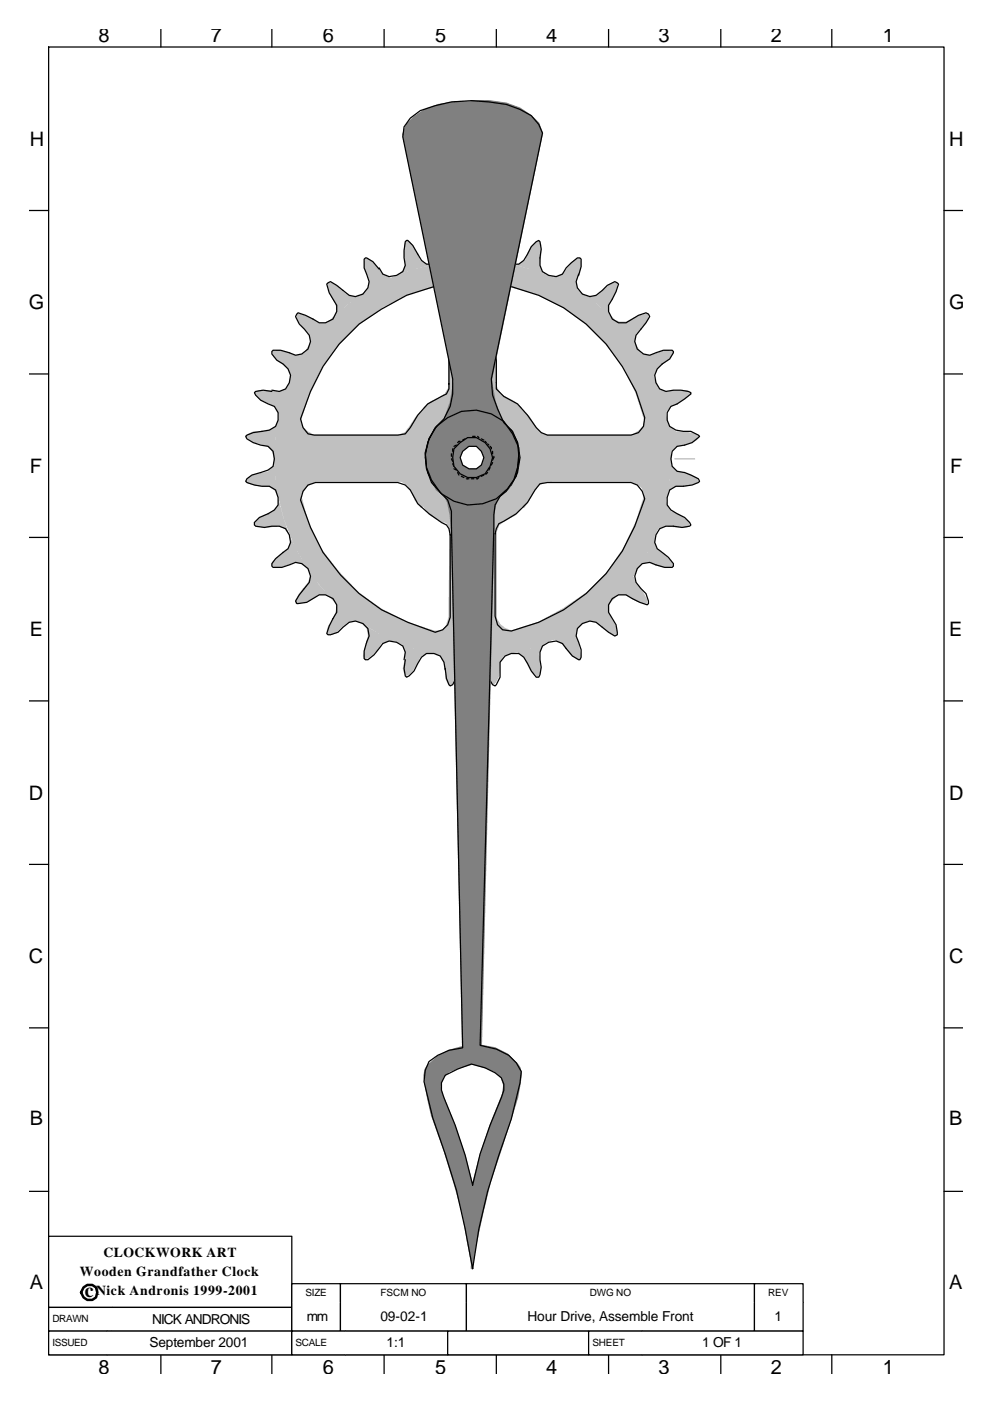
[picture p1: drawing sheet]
<svg xmlns="http://www.w3.org/2000/svg" width="210mm" height="297mm" viewBox="0 0 210 297" stroke-linecap="round" stroke-linejoin="round" font-family="sans-serif">
<g fill="none" stroke="#000" stroke-width=".26">
<path d="M10.3 10h190v277.2h-190zM34.1 6.2v3.8M57.7 6.2v3.8M81.5 6.2v3.8M105.3 6.2v3.8M129.1 6.2v3.8M152.9 6.2v3.8M176.5 6.2v3.8M6.3 44.6h4M200.3 44.6h4M6.3 79.3h4M200.3 79.3h4"/>
<path d="M6.3 113.9h4M200.3 113.9h4M6.3 148.6h4M200.3 148.6h4M6.3 183.3h4M200.3 183.3h4M6.3 217.9h4M200.3 217.9h4M6.3 252.6h4M200.3 252.6h4M34.1 287.2v4.1M57.7 287.2v4.1"/>
<path d="M81.5 287.2v4.1M105.3 287.2v4.1M129.1 287.2v4.1M152.9 287.2v4.1M176.5 287.2v4.1"/>
</g>
<path d="M10.3 262.1h51.6v15.1h-51.6z" fill-rule="evenodd" fill="#fff" stroke="#000" stroke-width=".26"/>
<path d="M61.9 272.2h10.3v3.9h-10.3z" fill-rule="evenodd" fill="#fff"/>
<path d="M61.9 276.1v-3.9h10.3v3.9" fill="none" stroke="#000" stroke-width=".26"/>
<path d="M72.2 272.2h26.8v3.9h-26.8z" fill-rule="evenodd" fill="#fff"/>
<path d="M72.2 276.1v-3.9h26.8v3.9" fill="none" stroke="#000" stroke-width=".26"/>
<path d="M99 272.2h61.1v3.9h-61.1z" fill-rule="evenodd" fill="#fff"/>
<path d="M99 276.1v-3.9h61.1v3.9" fill="none" stroke="#000" stroke-width=".26"/>
<path d="M160.1 272.2h10.3v3.9h-10.3z" fill-rule="evenodd" fill="#fff"/>
<path d="M160.1 276.1v-3.9h10.3v3.9" fill="none" stroke="#000" stroke-width=".26"/>
<path d="M10.3 277.2h13.5v5h-13.5z" fill-rule="evenodd" fill="#fff"/>
<path d="M23.8 277.2h-13.5v5h13.5" fill="none" stroke="#000" stroke-width=".26"/>
<path d="M23.8 277.2h38.1v5h-38.1z" fill-rule="evenodd" fill="#fff"/>
<path d="M23.8 277.2h38.1v5h-38.1" fill="none" stroke="#000" stroke-width=".26"/>
<path d="M61.9 276.1h10.3v6.1h-10.3z" fill-rule="evenodd" fill="#fff"/>
<path d="M61.9 276.1v6.1h10.3v-6.1" fill="none" stroke="#000" stroke-width=".26"/>
<path d="M72.2 276.1h26.8v6.1h-26.8z" fill-rule="evenodd" fill="#fff"/>
<path d="M72.2 276.1v6.1h26.8v-6.1" fill="none" stroke="#000" stroke-width=".26"/>
<path d="M99 276.1h61.1v6.1h-61.1z" fill-rule="evenodd" fill="#fff"/>
<path d="M99 276.1v6.1h61.1v-6.1" fill="none" stroke="#000" stroke-width=".26"/>
<path d="M160.1 276.1h10.3v6.1h-10.3z" fill-rule="evenodd" fill="#fff"/>
<path d="M160.1 276.1v6.1h10.3v-6.1" fill="none" stroke="#000" stroke-width=".26"/>
<path d="M10.3 282.2h12.5v5h-12.5z" fill-rule="evenodd" fill="#fff"/>
<path d="M22.8 282.2h-12.5v5h12.5" fill="none" stroke="#000" stroke-width=".26"/>
<path d="M22.8 282.2h39.1v5h-39.1z" fill-rule="evenodd" fill="#fff"/>
<path d="M22.8 282.2h39.1v5h-39.1" fill="none" stroke="#000" stroke-width=".26"/>
<path d="M61.9 282.2h11.4v5h-11.4z" fill-rule="evenodd" fill="#fff"/>
<path d="M73.3 282.2h-11.4v5h11.4" fill="none" stroke="#000" stroke-width=".26"/>
<path d="M73.3 282.2h21.7v5h-21.7z" fill-rule="evenodd" fill="#fff"/>
<path d="M73.3 282.2h21.7v5h-21.7" fill="none" stroke="#000" stroke-width=".26"/>
<path d="M95 282.2h29.9v5h-29.9z" fill-rule="evenodd" fill="#fff" stroke="#000" stroke-width=".26"/>
<path d="M124.9 282.2h11.4v5h-11.4z" fill-rule="evenodd" fill="#fff"/>
<path d="M136.3 282.2h-11.4v5h11.4" fill="none" stroke="#000" stroke-width=".26"/>
<path d="M136.3 282.2h34.1v5h-34.1z" fill-rule="evenodd" fill="#fff"/>
<path d="M136.3 282.2h34.1v5h-34.1" fill="none" stroke="#000" stroke-width=".26"/>
<g fill="#c0c0c0" stroke="#c0c0c0" stroke-width=".26">
<path d="M58.2 97h41h-3.2l-6.6 10.6-1.3-1.6-.8-1.8-.8-1.4-1.3-.8h-18.3l-1.8 1.1-1.3 1.9 1.6 5.8 2.6 5.5 3.7 4.8a37.4 37.4 0 0 0 20.4 12.7h1.6l1-1.1 .5-1.8 .3-18-.3-1.3-.5-.8-1-.3-2.4-1.3-1.6-2.1 6.3-10.6 .3 1.8 1.1 1.4 1.3 1 1.6 .3-.3 38.3a42.1 42.1 0 0 1-41.3-35.7z" fill-rule="evenodd"/>
<path d="M70.6 67.4a40.8 40.8 0 0 1 23.3-11.7l6.6-.5-.2 41 .2-3.4-10.5-6.4 1.5-1.3 1.9-.8 1.1-.8 .7-1.3v-18.3l-.2-1.5-1.1-1.1-1.6-.5a35.1 35.1 0 0 0-20.3 12.1l-3.7 4.8-2.7 5.6-1.8 5.8 .2 1.3 1.1 1.1 1.3 .8h18.3l1.3-.6 2.4-3.4 1.8-1.6 10.6 6.3-1.8 .3-1.6 .8-1.1 1.6-.3 1.6-37.8-.3a43.5 43.5 0 0 1 7.9-24.6z" fill-rule="evenodd"/>
<path d="M101.3 97.3l41-.3a42.3 42.3 0 0 1-22.7 37.6l-6.4 2.6-6.3 1.6-6.6 .5v-37.8l1.6-.5 1.6-.8 .7-1.6 .3-1.6 6.4 10.1-1.6 2.1-2.4 1.3-1.1 .8-.5 1.3v18.5l.8 1.4 1.1 .8 1.3 .5 5.8-1.9 5.3-2.9a34.1 34.1 0 0 0 15.3-18.2l1.9-5.8-.5-1.6-1.1-.8-1.6-.6h-16.4l-1.8 .3-1.4 .5-2.9 4.8-6.6-10.6z" fill-rule="evenodd"/>
<path d="M100 55.2a42.3 42.3 0 0 1 37.8 22.8l2.4 6 1.6 6.4 .5 6.6h-37.5a5.1 5.1 0 0 0-4.8-4.2l10.3-6.1 1.9 1.6 2.4 3.4 1.3 .6h18.2l1.4-.8 1-1.1 .3-1.3-1.9-5.8-2.6-5.6a40.9 40.9 0 0 0-18.3-15.3l-5.8-1.6-1.6 .5-1 1.1-.3 1.3v18.2l.8 1.6 2.9 1.6 1.6 1.3-10.6 6.6 .3 3.2z" fill-rule="evenodd"/>
</g>
<g fill="#c0c0c0">
<path d="M104.2 49.7l.8-.6 .6 .6 .5 2.3v2.2l1.1 1.3 1.3 .5-4-.5-4.2-.3 1.6-.5 1-1.1 .3-1.6z" fill-rule="evenodd"/>
<path d="M108.5 56h1.6l1.3-.8a5.9 5.9 0 0 1 2.9-4.2l.5 .8v2.4l-.2 2.1 .5 1.3 1.3 .8-4-1.3z" fill-rule="evenodd"/>
<path d="M116.4 58.4l1.6 .2 1.3-.5 2.1-2.6 .8-.6 .8-.2 .3 .8v1l-1.1 3.2 .3 1.6 1.1 1.1-3.5-2.2z" fill-rule="evenodd"/>
<path d="M123.6 62.4l1.5 .5 1.6-.3 2.4-2.1 1.1-.5h.8v.8l-.3 1-1.6 2.9v1.6l.8 1.3-2.9-2.9z" fill-rule="evenodd"/>
<path d="M129.9 67.6l1.6 .6h1.3a8.9 8.9 0 0 1 4.8-1.6v.8l-.5 1-2.2 2.4-.2 1.6 .5 1.6-2.4-3.4z" fill-rule="evenodd"/>
<path d="M135.2 74l1.1 1.1 1.5 .2 3-1h1.3l.8 .2-.3 .8-.5 .8-2.7 2.1-.8 1.6 .3 1.3-1.6-3.7z" fill-rule="evenodd"/>
<path d="M138.9 81.1l1.1 1.4 1.6 .5 1.5-.3h2.7l.8 .6-.6 .7-1.8 1.4-1.9 .8-1 1.3 .3 1.6-1.1-4z" fill-rule="evenodd"/>
<path d="M141.3 89.1l.8 1.3 1.3 1.1h1.6l1.6 .2 1 .3 .6 .5-.3 .8-1.1 .5-3.1 .8-1.4 1.1-.2 1.6v-4.3z" fill-rule="evenodd"/>
<path d="M142.1 97.3l.5 1.6 1.1 1 1.6 .3 1.5 .5 1.1 .5 .3 .8-.6 .6-2.1 .5h-2.1l-1.6 1.1-.5 1.3 .8-4z" fill-rule="evenodd"/>
<path d="M141.3 105.5l.3 1.6 .7 1.3 1.6 .5 2.1 1.6 .3 .8-.5 .5h-2.4l-2.1-.2-1.6 .5-.8 1.3 1.3-4z" fill-rule="evenodd"/>
<path d="M138.9 113.4v1.6l.5 1.3 1.4 1.1 1.8 1.8 .3 .8a5.7 5.7 0 0 1-5.1-.8l-1.5 .3-1.4 1.1 2.4-3.5z" fill-rule="evenodd"/>
<path d="M134.9 120.6l-.5 1.5 .5 1.6 1.1 1.1 .8 1.3 .5 1.1v.8l-1.8-.3-2.9-1.6h-1.6l-1.1 .8 2.7-2.9z" fill-rule="evenodd"/>
<path d="M123.6 132.2l3.1-2.4 3.2-2.9-.8 1.6v1.3l1.6 2.9 .3 1.1-.3 .8h-.5l-1.1-.5-2.6-2.2-1.6-.2z" fill-rule="evenodd"/>
<path d="M116.2 135.9l3.7-1.6 3.7-2.1-1.1 1.1-.3 1.5 .6 1.6 .5 2.7-.3 .8-1.8-.8-2.1-2.7-1.4-.8z" fill-rule="evenodd"/>
<path d="M108.5 138.3l3.9-.8 3.8-1.6-1.1 1.1-.8 1.6 .5 3.1-.2 1.1-.6 .8-1.3-1.3-1.6-3-1.3-1z" fill-rule="evenodd"/>
<path d="M100.3 139.1h3.9l4.3-.8-1.6 .8-.8 1.3v1.6l-.3 1.6-.5 1-.5 .6-.6-.3-.5-1.1-1-3.1-1.1-1.4z" fill-rule="evenodd"/>
<path d="M92.1 138.6l3.9 .5 4.3 .2-1.6 .3-1.1 1.3a10.5 10.5 0 0 1-2.1 4.5l-.5-.5-.5-1.1-.3-3.4-.8-1.3z" fill-rule="evenodd"/>
<path d="M84.1 135.9l3.7 1.6 4.3 .8-1.6 .3-1.3 .7-1.6 3-.8 .8-.5 .2-.6-.5-.2-1.1 .5-3.4-.5-1.6z" fill-rule="evenodd"/>
<path d="M76.7 132.2l3.7 2.1 3.7 1.6h-1.6l-1.5 .5a6.6 6.6 0 0 1-3.7 3.5l-.3-.8 1.1-4.3-.3-1.5z" fill-rule="evenodd"/>
<path d="M70.4 126.9l6.6 5.3-1.6-.5-1.6 .2-2.4 2.2-1 .5h-.8l-.3-.8 .3-1.1 .8-1 .8-1.9 .2-1.6z" fill-rule="evenodd"/>
<path d="M65.4 120.6l2.3 3.4 2.7 2.9-1.3-.8h-1.6a6.3 6.3 0 0 1-4.8 1.9v-.8l.5-1.1 2.2-2.6 .5-1.6z" fill-rule="evenodd"/>
<path d="M61.4 113.4l1.8 3.7 2.2 3.5-1.4-1.1-1.6-.3-2.9 1.1h-1l-.8-.3v-.8l3.4-2.9 .5-1.6z" fill-rule="evenodd"/>
<path d="M59 105.5l1.1 3.9 1.3 4-1.1-1.3-1.3-.5a7.1 7.1 0 0 1-5-.3l.2-.8 .8-.8 2.9-1.3 1.1-1.3z" fill-rule="evenodd"/>
<path d="M52.7 101.2l.7-.5 3.5-.8 1-1 .3-1.6 .3 3.9 .5 4.3-.8-1.6-1.3-.8h-1.6l-2.6-.5-.6-.6z" fill-rule="evenodd"/>
<path d="M52.1 92.5l.6-.5 1-.5 3.4-.3 1.4-.8 .5-1.3-.5 3.9-.3 4.3-.5-1.6-1.1-1.1-2.9-.8z" fill-rule="evenodd"/>
<path d="M54 83.3l.8-.6h2.3l2.2 .3 1.3-.5 1-1.4-1.5 4-.8 4-.3-1.6-.8-1.3-2.9-1.4z" fill-rule="evenodd"/>
<path d="M57.7 74.5l.8-.2h1l3.2 1 1.6-.2 1.1-1.1-2.2 3.4-1.8 3.7 .2-1.5-.5-1.4-2.6-2.1-.6-.8z" fill-rule="evenodd"/>
<path d="M63 66.6h.8l1 .3 2.9 1.5h1.6l1.3-.8-2.9 3-2.3 3.4 .5-1.6-.3-1.6-2.1-2.4-.5-1z" fill-rule="evenodd"/>
<path d="M69.6 60h.8l1 .5 2.4 2.1 1.6 .3 1.6-.5-3.4 2.3-3 2.9 .8-1.5-.2-1.6a7.5 7.5 0 0 1-1.6-4.5z" fill-rule="evenodd"/>
<path d="M77.5 54.7l.8 .2 .8 .6 2.1 2.6 1.6 .8 1.3-.3-3.7 1.6-3.4 2.2 1.1-1.4 .2-1.3-1-3.2v-1z" fill-rule="evenodd"/>
<path d="M86.3 51l.7 .2 1.4 2.2 .8 1.8 1.3 .8h1.6l-4 1.1-4 1.3 1.4-1.1 .5-1.3-.3-1.6v-2.6z" fill-rule="evenodd"/>
<path d="M95.5 49.1l.8 .6 .5 1 .8 3.2 1.1 1 1.6 .6h-4.3l-3.9 .8 1.3-.8 1.1-1.3v-1.6l.2-1.6 .3-1.1z" fill-rule="evenodd"/>
</g>
<path d="M100.3 50.2v4M95.2 97.3h10.1M100.3 92.3v10M143.1 97.3h4.3M100.3 140.1v4.3" fill="none" stroke="#c0c0c0" stroke-width=".26"/>
<path d="M80.4 56.8l.8 1.3 1.3 .5 1.6-.2 1.4-.8 .5-1.3-.3-1.6v-1.6l.3-1.9 .3-.2h.2l1.1 1 1.8 3.2 1.1 .8a3.3 3.3 0 0 0 4-3.4v-1.6l1-1.9 .5 .3 .8 1 .8 3.5 1.1 1 1.6 .3 1.6-.3 1-1 .3-1.6 .5-1.6 .8-1.3 .5-.3 .3 .3 .5 1.3 .6 3.5 .8 1.3 1.3 .5h1.6l1-.8 1.6-2.9 1.1-1.1 .5-.2 .3 .2 .2 1.6-.2 1.9v1.6l.5 1.3 1.3 .8 1.6 .2 1.3-.5 .8-1.3 1.1-1.1 1.3-1h.5l.3 .2v1.6l-.5 1.9M80.4 57.1l-1.3-1.6-1.3-.8h-.3l-.2 .2v1.9l.5 1.3a3 3 0 0 1-.8 4.3 3 3 0 0 1-4.2-.8l-1.4-1.1-1.3-.8-.8 .5 .5 1.9 1.6 2.6a3 3 0 0 1-3.7 3.7l-2.9-1.5-1.6-.6-.5 .8 .8 1.6 1.1 1.1a2.97 2.97 0 0 1 .9 4 2.97 2.97 0 0 1-4.1 1l-1.9-.5h-1.6l-.2 .2v.6l1 1.3 1.4 .8a3.3 3.3 0 0 1 .5 5.3l-1.3 .5-1.6-.3M122.8 58.1a3 3 0 0 0 .8 4.3 3 3 0 0 0 4.2-.8l1.1-1.1 1.5-.8 .6 .3 .2 .2-.5 1.6-.8 1.6a3 3 0 0 0-.4 3.6 3 3 0 0 0 3.3 1.4l2.7-1.5 1.6-.6 .5 .3 .2 .5-.7 1.3-1.1 1.4a2.97 2.97 0 0 0-.9 4 2.97 2.97 0 0 0 4.1 1l1.6-.5h1.8l.3 .2v.3l-.8 1.3-1.6 1.1a3.3 3.3 0 0 0-.5 5.3l1.3 .5a8.2 8.2 0 0 1 5.3 .3v.2l-1.3 1.1-1.6 1-1.4 .6-.7 1.3v1.6l.5 1.3 1.3 .8 1.6 .3h1.6l1.8 1a6 6 0 0 1-4.7 2.1l-1.1 1.1-.3 1.6 .3 1.6 1.1 1 1.6 .3 1.3 .5 1.6 .8 .2 .5a6.8 6.8 0 0 1-5 1.1l-1.3 .8-.5 1.6v1.6l.7 1 3 1.6 1 1.1 .3 .5-.3 .3-1.6 .2-1.8-.2h-1.6l-1.3 .5-.8 1.3-.3 1.6 .5 1.3 2.4 1.9 1.1 1.3v.5l-.3 .3h-1.6l-3.2-1.1a3 3 0 0 0-3 2.1 3 3 0 0 0 1.2 3.5l1.1 1.1 .5 1.5v.6l-.3 .2-1.6-.5-1.6-.8a3 3 0 0 0-3.6-.5 3 3 0 0 0-1.4 3.4l1.6 2.7 .3 2.1-.6 .2-1.3-.7-1.3-1.1a3 3 0 0 0-3.5-1.2 3 3 0 0 0-2.1 3l1.1 3v1.5l-.3 .6h-.2l-1.4-.8-2.1-2.7-1.3-.5-1.6 .3-1.3 .8-.5 1.3v1.6l.2 1.6-.2 1.6-.3 .5h-.5l-1.1-1.3-1.6-3-1-.7h-1.6l-1.3 .5-1.1 1.3v3.2l-1.1 1.8-.5-.2-.8-1.4-.5-1.5-.3-1.6-1-1.1-1.6-.3-1.6 .3-1.1 1.1-.2 1.6-.6 1.3-.8 1.6-.5 .2-.3-.2-.5-1.4-.2-2.1M72 72.9l4.2-4.2 4.8-3.2 5.3-2.9 5.8-1.8 1.6 .2 1 1.1 .5 1.8v18.6l-.5 1-3.9 2.1-2.2 2.4-1.6 2.7-1 1.3-1.6 .3h-17.7l-1.3-.3-1.1-1.3-.5-1.9 2.1-5.8 2.6-5.3zM105.8 62.1l1.1-1.1 1.6-.2a37.2 37.2 0 0 1 23.5 16.9l2.9 5.3 1.9 5.5-.3 1.9-1 1.3-1.6 .6h-17.7l-1.4-.6-1-1-1.9-2.7-2.1-2.4-2.9-1.6-1.6-1.5v-18.8zM57.7 83l-1.9-.3-1.6 .3-.2 .3 .2 .5 1.1 1 2.9 1.4 .8 1.3v1.6l-.5 1.3-1.4 .8-3.4 .5-1.3 .6-.3 .2 .3 .5 1.3 .8 1.6 .6 1.6 .2 1 1.1 .3 1.6-.3 1.6-1 .8-3.5 1-1 .8-.3 .5a8.1 8.1 0 0 0 5 1.1l1.4 .8 .5 1.6v1.6l-.8 1-1.3 .8-1.9 .8-1 1.1v.5l.2 .3 1.9 .2 1.6-.2h1.6l1.3 .5 .8 1.3 .2 1.6-.5 1.3-2.6 2.1-.8 1.1v.5l.2 .3h1.9l1.6-.5a2.97 2.97 0 0 1 4.1 .9 2.97 2.97 0 0 1-.9 4.1l-1.1 1.3-.8 1.3 .3 .6 2.1-.3 2.6-1.6a3 3 0 0 1 3.7 3.7l-1.6 2.9-.5 1.6 .3 .3h.5l1.6-.5 1.1-1.1a3 3 0 0 1 3.4-1.2 3 3 0 0 1 2.1 3l-1 3.2v1.6l.2 .3h.6l1.3-1.1 1.8-2.4 1.3-.5 1.6 .3 1.4 .8 .5 1.3-.3 1.6M96.6 95.4l1.3-1.3 1.6-.8h1.6a4 4 0 0 1 2.3 6.5 4 4 0 0 1-6.8-.9l-.3-1.6zM65.4 102.8l1.5-.5h17.5l1.6 .5 1 1.1 1.6 2.9 2.4 2.1 2.7 1.9 1 .5 .5 .8 .3 1.3v17.5l-.5 1.6-1.1 1-1.6 .6-5.8-2.2a36.7 36.7 0 0 1-20.6-20.1l-2.1-5.8 .5-1.8zM105.8 111a14 14 0 0 0 7.7-7.1l1.1-1.3 1.6-.3h17.7l1.3 .5 1.1 1.4 .5 1.5-2.1 5.9a37.1 37.1 0 0 1-26.2 22.2l-1.9-.3-1-1-.6-1.9v-17.4l.3-1.1zM86 139.9l-.3 1.8 .3 1.6 .3 .3 .5-.3 1-1 1.6-3 1.1-.7h1.6l1.3 .5 .8 1.3 .3 1.6" fill="none" stroke="#000" stroke-width=".26"/>
<g fill="#c0c0c0" stroke="#000" stroke-width=".26">
<path d="M97.6 93.8a4 4 0 0 1 6.4 1.6 4.1 4.1 0 0 1-1.2 5.1 4.1 4.1 0 0 1-5.2 0l-1.3-1.4-.3-1.8 .3-1.9z" fill-rule="evenodd"/>
<path d="M97.6 93.8a4.2 4.2 0 0 1 4.6-.4 4.2 4.2 0 0 1 2.3 3.9l-.3 1.8a4.4 4.4 0 0 1-4.7 2.1 4.4 4.4 0 0 1-3.5-3.9l.6-1.9z" fill-rule="evenodd"/>
<path d="M106.9 96.5h.8l.5 .8-.5 .5h-.8l-.3-.5z" fill-rule="evenodd"/>
<path d="M100 103.6h.8l.3 .8-.3 .6h-.8l-.5-.6z" fill-rule="evenodd"/>
<path d="M92.6 96.5h.8l.3 .8-.3 .5h-.8l-.3-.5z" fill-rule="evenodd"/>
<path d="M99.5 90.1l.5-.5h.8l.3 .5-.3 .8h-.8z" fill-rule="evenodd"/>
</g>
<g fill="#808080" stroke="#000" stroke-width=".26">
<path d="M92.1 91.2l2.4-2.1a9.1 9.1 0 0 1 11.6 0 9.7 9.7 0 0 1 2.4 13.7 10.1 10.1 0 0 1-14 2.4 10.1 10.1 0 0 1-2.4-14z" fill-rule="evenodd"/>
<path d="M97.6 93.8l1.6-1h2.1l1.6 1 1.1 1.4 .5 1.8-.5 1.9a4.1 4.1 0 0 1-4.8 2.4 4.1 4.1 0 0 1-3.2-4.3l.3-1.8z" fill-rule="evenodd"/>
<path d="M106.9 96.5h.8l.2 .5-.2 .8h-.8l-.3-.8z" fill-rule="evenodd"/>
<path d="M99.5 104.2l.5-.6h.5l.6 .6-.6 .8h-.5z" fill-rule="evenodd"/>
<path d="M92.1 97l.5-.5h.5l.6 .5-.6 .8h-.5z" fill-rule="evenodd"/>
<path d="M100 89.3h.5l.6 .8-.6 .6h-.5l-.5-.6z" fill-rule="evenodd"/>
</g>
<path d="M98.2 95.7l1.3-1.1h1.6l1.3 1.1 .3 1.3-.3 1.6-1.3 .8h-1.6l-1.3-.8-.3-1.6z" fill-rule="evenodd" fill="#fff" stroke="#000" stroke-width=".26"/>
<g fill="#808080" stroke="#808080" stroke-width=".26">
<path d="M86.3 26.4a13.6 13.6 0 0 1 10.3-4.8h3.9l-.2 11.9v55.6l.2 6.1-1.3 .5-.8 1.3 .6 1.3 1.3 .6v126.7l-2.9 .8-2.2 .8-1.3 1.3-.5 1.9 .5 1.8 2.7 6.6 2.1 6.4 1.6 6.1v17.7l-2.1-11.6-4-13.5a54.8 54.8 0 0 1-4.2-15.9l.2-1.3a11.7 11.7 0 0 1 8-4.8l-2.4-109.5-.3-3.2-.5-2.7-.8-1.5-1.6-1.1a11.6 11.6 0 0 1-.3-12.7l1.9-2.1 1.3-3.7 .8-4.5-10.8-52.4z" fill-rule="evenodd"/>
<path d="M100 21.3h3.7a13.6 13.6 0 0 1 10.6 4.8l.8 2.1-10.9 52.4 .8 4.5 1.4 3.7a10.7 10.7 0 0 1 2.6 12.7l-1.1 2.1-1.5 1.1-1.1 1.6-.5 2.6-2.7 112.7a9.7 9.7 0 0 1 8.2 4.8l.3 1.3-.8 5-5.8 18-2.9 12.7-1.1 5.6 .3-18 1.6-6.1 2.1-6.3 2.6-6.6 .3-1.9-.5-1.6-1.4-1.3-4.7-1.6v-127l1-.3 .8-1.6-.8-1.3-1.3-.5 .3-17.2v-44.5z" fill-rule="evenodd"/>
</g>
<path d="M87 25l2.2-1.5a27.2 27.2 0 0 1 14.5-1.9l3.7 .5 2.9 1.1 2.4 1.3 1.6 1.9 .8 1.8-10.9 52.1 .3 3.5 1.1 2.9 1.3 2.9 1.8 1.9 1.1 2.3a12.4 12.4 0 0 1-2.4 10.4l-1.3 1-1.1 1.9-.2 2.1-2.9 112.4 3.4 .8 2.6 1.3 1.6 1.6 1.1 1.9-.3 2.4-1.8 7.6-2.7 7.7-2.3 7.7-1.9 7.9-1.3 8.5a146.7 146.7 0 0 0-8.5-32l-1.8-7.7 .2-2.4 .8-1.8 1.9-1.4 2.3-1 3-.5-2.4-113.8-.8-2.4a12.6 12.6 0 0 1-4.8-10l.8-3 1.3-2.3 1.9-1.9 1.3-2.6 .5-2.7v-3.2l-10.5-51.3 .2-2.1z" fill="none" stroke="#000" stroke-width=".26"/>
<path d="M97.9 93.8l1.6-.8 1.8 .3a3.7 3.7 0 0 1 3 3.1 3.7 3.7 0 0 1-1.9 3.8l-1.6 .8h-1.8l-1.4-1.1a3.9 3.9 0 0 1 .3-6.1z" fill-rule="evenodd" fill="#c0c0c0" stroke="#000" stroke-width=".26"/>
<g fill="none" stroke="#000" stroke-width=".26">
<path d="M92.6 90.4l2.4-1.9a9.9 9.9 0 0 1 11.9 .8l1.8 2.7 1.4 2.9v2.9l-.6 3.2-1.8 2.6a10 10 0 0 1-12.9 1.9 10 10 0 0 1-3.8-12.5zM95.8 97.3l.2 .5M95.8 96.2v.5M96 98.3l.3 .6M96 95.2v.5M96.3 99.4l.5 .3M96.8 94.4l-.5 .2M97.6 93.6h-.2l-.3 .2M98.7 93l-.5 .3M99.2 92.8h.5M100.3 92.5h.5M101.3 92.5l.3 .3"/>
<path d="M102.1 93l.6 .3M102.9 93.6l.3 .2M103.5 94.1l.2 .3M104 99.1l-.3 .6M104 94.6l.2 .3v.3M104.5 98.1l-.3 .5M104.5 95.7v.5M104.8 96.7l-.3 .8M97.1 100.2l.3 .5M97.9 101l.5 .2M99 101.5h.5M100 101.5h.5"/>
<path d="M101.6 101.2l-.3 .3h-.2M102.7 100.7l-.6 .3M103.5 100.2l-.3 .3h-.3M94.5 228l2.6-1.3 2.9-1.1 2.9 .8 2.1 1.1a3.7 3.7 0 0 1 1.4 5.2l-2.4 5.9-2.1 6.1-1.6 6.6-1.6-6.4-2.1-6.3-2.9-7.4v-1.6z"/>
</g>
<path d="M97.6 93.8l1.6-1a4.4 4.4 0 0 1 4.8 2.4 4.4 4.4 0 0 1-1.1 5.3 4.2 4.2 0 0 1-4.5 .4 4.2 4.2 0 0 1-2.4-3.9l.3-1.8z" fill-rule="evenodd" fill="#808080" stroke="#000" stroke-width=".26"/>
<path d="M98.2 95.7l1.3-1.1h1.6l1 1.1 .6 1.3-.6 1.6-1 .8h-1.6l-1.3-.8-.6-1.6z" fill-rule="evenodd" fill="#fff" stroke="#000" stroke-width=".26"/>
<path d="M17.7 273l.8-.6h1.1l.8 .6 .2 1-.2 1.1-.8 .5h-1.1l-.8-.5-.5-1.1z" fill="none" stroke="#000" stroke-width=".53"/>
<g font-size="4.2">
<text x="20.9" y="8.9">8</text>
<text x="44.7" y="8.9">7</text>
<text x="68.5" y="8.9">6</text>
<text x="92.3" y="8.9">5</text>
<text x="115.9" y="8.9">4</text>
<text x="139.7" y="8.9">3</text>
<text x="163.5" y="8.9">2</text>
<text x="187.3" y="8.9">1</text>
<text x="6.3" y="30.9">H</text>
<text x="201.3" y="30.9">H</text>
<text x="6.1" y="65.5">G</text>
<text x="201.3" y="65.5">G</text>
<text x="6.3" y="100.2">F</text>
<text x="201.6" y="100.2">F</text>
<text x="6.3" y="134.8">E</text>
<text x="201.3" y="134.8">E</text>
<text x="6.1" y="169.5">D</text>
<text x="201.3" y="169.5">D</text>
<text x="6.1" y="204.2">C</text>
<text x="201.3" y="204.2">C</text>
<text x="6.3" y="238.6">B</text>
<text x="201.3" y="238.6">B</text>
<text x="6.3" y="273.2">A</text>
<text x="18" y="275.1">c</text>
<text x="201.3" y="273.2">A</text>
<text x="20.9" y="291.2">8</text>
<text x="44.7" y="291.2">7</text>
<text x="68.5" y="291.2">6</text>
<text x="92.3" y="291.2">5</text>
<text x="115.9" y="291.2">4</text>
<text x="139.7" y="291.2">3</text>
<text x="163.5" y="291.2">2</text>
<text x="187.3" y="291.2">1</text>
</g>
<g font-size="2.9">
<text x="22" y="266.6">CLOCKWORK ART</text>
<text x="16.9" y="270.6">Wooden Grandfather Clock</text>
<text x="20.4" y="274.5">Nick Andronis 1999-2001</text>
<text x="32.3" y="280.6">NICK ANDRONIS</text>
<text x="65.1" y="280.1">mm</text>
<text x="80.7" y="280.1">09-02-1</text>
<text x="111.9" y="280.1">Hour Drive, Assemble Front</text>
<text x="164.3" y="280.1">1</text>
<text x="31.7" y="285.7">September 2001</text>
<text x="82" y="285.7">1:1</text>
<text x="149" y="285.7">1 OF 1</text>
</g>
<g font-size="2.1">
<text x="64.8" y="274.8">SIZE</text>
<text x="80.7" y="274.8">FSCM NO</text>
<text x="125.1" y="274.8">DWG NO</text>
<text x="163" y="274.8">REV</text>
<text x="11.1" y="280.4">DRAWN</text>
<text x="11.1" y="285.4">ISSUED</text>
<text x="62.7" y="285.4">SCALE</text>
<text x="125.7" y="285.4">SHEET</text>
</g>
</svg>
